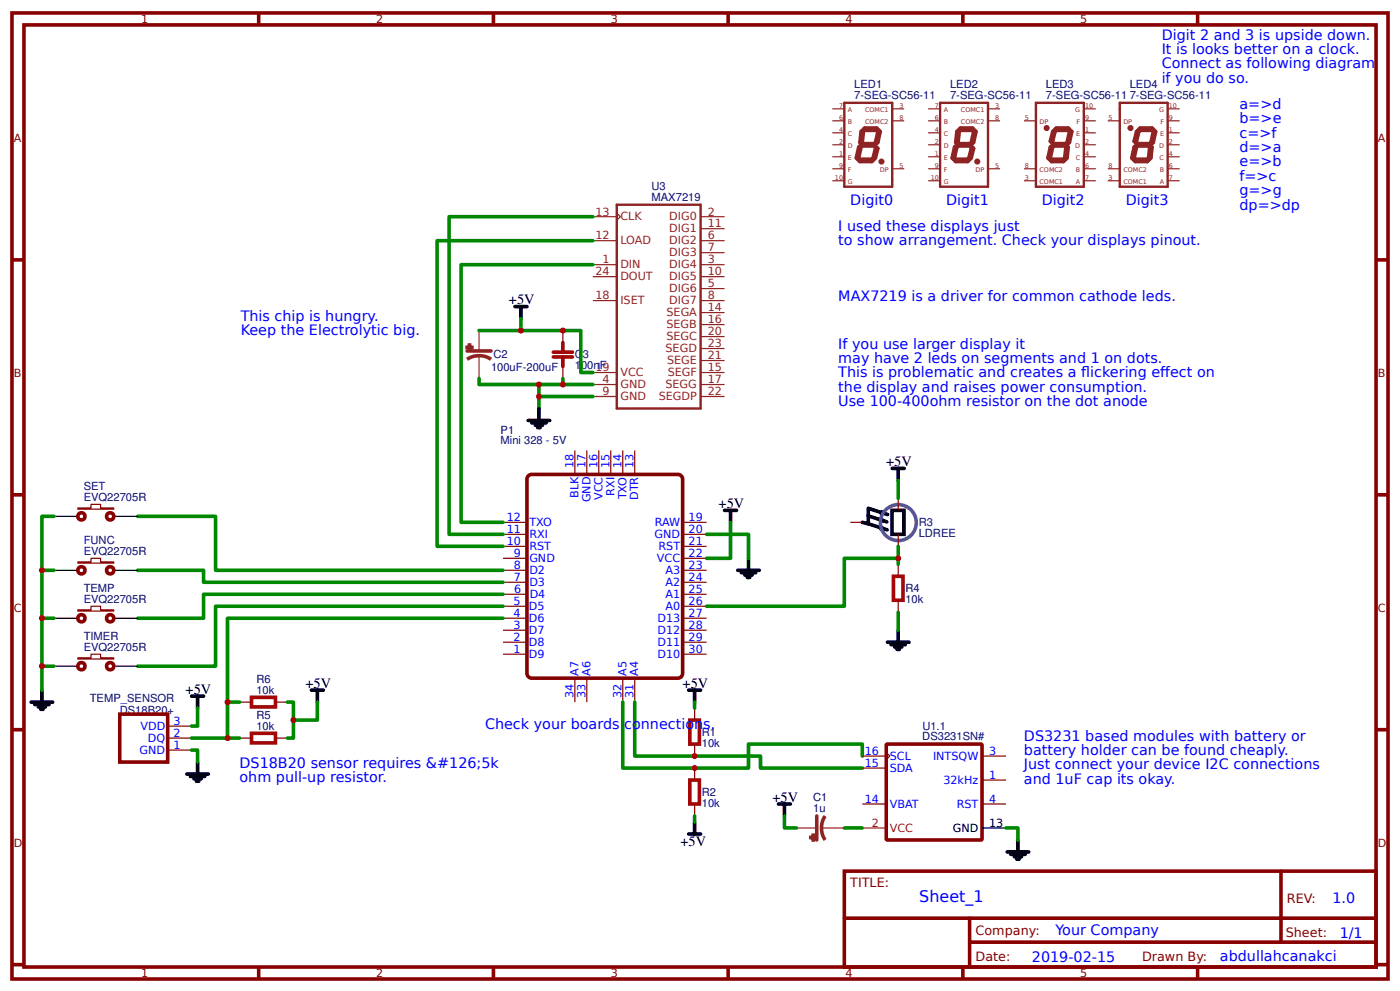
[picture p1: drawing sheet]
<svg xmlns="http://www.w3.org/2000/svg" width="309mm" height="219mm" viewBox="0 0 309 219" stroke-linecap="round" stroke-linejoin="round" font-family="sans-serif">
<g fill="none" stroke="#800" stroke-width=".79" stroke-linecap="butt">
<path d="M2.6 2.9h304.1v213.2h-304.1zM5.3 5.5h298.7v208h-298.7zM57.1 2.9v2.6M109 2.9v2.6M160.9 2.9v2.6M212.7 2.9v2.6M264.6 2.9v2.6M2.6 57.4h2.7M304 57.4h2.7M2.6 109.2h2.7M304 109.2h2.7M2.6 161.1h2.7"/>
<path d="M304 161.1h2.7M186.5 192.3h117.5v21.2h-117.5zM2.6 212.9h2.7M57.1 213.5v2.6M109 213.5v2.6M160.9 213.5v2.6M212.7 213.5v2.6M264.6 213.5v2.6M304 212.9h2.7"/>
</g>
<path d="M283 192.3v15.7M186.6 202.7h117.3M214.2 208h89.7M214.2 202.7v10.6" fill="none" stroke="#800" stroke-width=".79"/>
<path d="M116.6 105.2l.9-.5h32.3a1.06 1.06 0 0 1 1 1.1v42.8a1.06 1.06 0 0 1-1 1.1h-32.3a1.06 1.06 0 0 1-1.1-1.1v-42.8z" fill="#fff" stroke="#800000" stroke-width=".79" stroke-linecap="butt"/>
<g fill="none" stroke="#800" stroke-width=".26">
<path d="M124.4 73v2.6M124.4 80.9v2.7M127 99.4v5.3M129.6 99.4v5.3M132.3 99.4v5.3M134.9 99.4v5.3M137.6 99.4v5.3M140.2 99.4v5.3M17.2 112.1h2.9v-.8h2.1v.8h2.9v.3h-7.9zM111.1 118h5.3M111.1 115.3h5.3M150.8 118h5.3"/>
<path d="M150.8 115.3h5.3M187.9 115.3h2.6M198.4 110v2.7M198.4 118v2.6M17.2 124h2.9v-.8h2.1v.8h2.9v.3h-7.9zM17.2 134.6h2.9v-.8h2.1v.8h2.9v.3h-7.9zM111.1 139.1h5.3M111.1 136.5h5.3M111.1 133.8h5.3M111.1 131.2h5.3M111.1 128.5h5.3M111.1 125.9h5.3"/>
<path d="M111.1 123.2h5.3M111.1 120.6h5.3M150.8 139.1h5.3M150.8 136.5h5.3M150.8 133.8h5.3M150.8 131.2h5.3M150.8 128.5h5.3M150.8 125.9h5.3M150.8 123.2h5.3M150.8 120.6h5.3M198.4 124.6v2.6M198.4 132.5v2.6"/>
<path d="M17.2 145.2h2.9v-.8h2.1v.8h2.9v.3h-7.9zM52.9 155h2.7M60.9 155h2.6M111.1 144.4h5.3M111.1 141.8h5.3M127 149.7v5.3M129.6 149.7v5.3M137.6 149.7v5.3M140.2 149.7v5.3M150.8 144.4h5.3M150.8 141.8h5.3M153.5 156.3v2.7"/>
<path d="M37 165.6h5.3M37 162.9h5.3M37 160.3h5.3M52.9 162.9h2.7M60.9 162.9h2.6M153.5 164.3v2.6M153.5 169.5v2.7M153.5 177.5v2.6M190.5 166.9h5.3M190.5 177.5h5.3M190.5 169.5h5.3M195.8 166.1l.8 .8-.8 .8"/>
<path d="M217 172.2h5.2M217 166.9h5.2M217 177.5h5.2"/>
</g>
<g fill="none" stroke="#000" stroke-width=".79">
<path d="M113.8 67.7h2.6M115.1 67.7v2.6M116.7 92.8h4.7M117.5 93.3h3.1M118.3 93.9h1.6M118.8 94.4h.5M119.1 90.2v2.6M160.1 112.7h2.6M161.4 112.7v2.6M191.8 112.2v3.4l-1.3-.3M191.8 113.9l4.1 1.3M191.9 115.6l4.1 1.4"/>
<path d="M192 112.3l4.1 1.3M197.1 103.4h2.7M198.4 103.4v2.6M163 125.9h4.7M163.8 126.4h3.2M164.6 126.9h1.6M165.1 127.5h.5M165.4 123.2v2.7M198.4 139.1v2.7M6.9 155h4.7M7.7 155.5h3.1M8.5 156.1h1.6"/>
<path d="M9 156.6h.5M9.3 152.3v2.7M42.3 153.7h2.7M43.7 153.7v2.6M68.8 152.3h2.6M70.1 152.3v2.7M152.1 152.3h2.7M153.5 152.3v2.7M196.1 141.8h4.7M196.8 142.3h3.2M197.6 142.8h1.6M198.2 143.4h.5"/>
<path d="M41.3 170.9h4.7M42.1 171.4h3.1M42.9 171.9h1.5M43.4 172.5h.5M43.7 168.2v2.7M172 177.5h2.6M173.3 177.5v2.6M152.1 184.1h2.7M153.5 181.5v2.6M222.5 188.1h4.8M223.3 188.6h3.2M224.1 189.1h1.6"/>
<path d="M224.6 189.7h.6M224.9 185.4v2.7"/>
</g>
<path d="M197.4 127.2h2.1v5.3h-2.1zM55.6 153.9h5.3v2.2h-5.3zM152.4 159h2.1v5.3h-2.1zM55.6 161.9h5.3v2.1h-5.3zM152.4 172.2h2.1v5.3h-2.1z" fill="none" stroke="#a00000" stroke-width=".79" stroke-linecap="butt"/>
<g fill="none" stroke="#080" stroke-width=".79">
<path d="M131 58.4h-29.1v56.9h9.2M131 47.8h-31.8v70.2h11.9M131 53.1h-34.4v67.5h14.5M105.8 73h22.5v9.2h2.7M115.1 70.3v2.7M105.8 83.6v1.3h25.2M119.1 84.9v5.3M119.1 87.5h11.9M124.4 83.6v1.3M11.9 114h-2.6v38.3M30.4 114h17.2v11.9h63.5M156.1 118h9.3v5.2"/>
<path d="M161.4 115.3v7.9h-5.3M198.4 106v4M9.3 136.5h2.6M9.3 125.9h2.6M30.4 125.9h14.6v2.6h66.1M111.1 131.2h-66.1v5.3h-14.6M111.1 133.8h-63.5v13.3h-17.2M111.1 136.5h-60.8v26.4h-8M198.4 123.2h-11.9v10.6h-30.4M198.4 120.6v4M198.4 135.1v4M9.3 147.1h2.6"/>
<path d="M43.7 156.3v4h-1.4M50.3 155h2.6M63.5 155h1.3v7.9h-1.3M70.1 155v4h-5.3M137.6 155v14.5h27.8v-5.2h25.1v2.6M140.2 155v11.9h27.8v2.6h22.5M153.5 155v1.3M42.3 165.6h1.4v2.6M50.3 162.9h2.6M153.5 180.1v1.4M173.3 180.1v2.7h2.6M186.5 182.8h4"/>
<path d="M222.2 182.8h2.7v2.6"/>
</g>
<path d="M11.9 114h5.3M25.1 114h5.3M194.7 114.3l1.3 .9h-1.6zM194.7 116l1.3 .9h-1.6zM194.8 112.7l1.3 .9h-1.6zM11.9 125.9h5.3M11.9 136.5h5.3M25.1 125.9h5.3M25.1 136.5h5.3M11.9 147.1h5.3M25.1 147.1h5.3M217 182.8h5.2" fill="none" stroke="#000" stroke-width=".26"/>
<g fill="none" stroke="#800" stroke-width=".79" stroke-linecap="butt">
<path d="M26.5 157.6h10.5v10.6h-10.5zM195.8 164.4l.3-.1h20.7l.2 .2-.1 20.8-.2 .1h-20.8l-.1-.2z"/>
<circle cx="18" cy="114" r=".8"/>
<circle cx="24.3" cy="114" r=".8"/>
<circle cx="18" cy="136.5" r=".8"/>
<circle cx="18" cy="125.9" r=".8"/>
<circle cx="24.3" cy="136.5" r=".8"/>
<circle cx="24.3" cy="125.9" r=".8"/>
<circle cx="18" cy="147.1" r=".8"/>
<circle cx="24.3" cy="147.1" r=".8"/>
</g>
<path d="M197.1 112.7h2.6v5.3h-2.6z" fill="none" stroke="#000" stroke-width=".79" stroke-linecap="butt"/>
<circle cx="198.5" cy="115.4" r="4" fill="none" stroke="#666" stroke-width=".79" stroke-linecap="butt"/>
<path d="M190.5 182.8h5.3" fill="none" stroke="#f00" stroke-width=".26"/>
<g fill="none" stroke="#8d2323" stroke-width=".26">
<path d="M183.9 37.3h2.6M183.9 32h2.6M183.9 26.7h2.6M183.9 24h2.6M183.9 29.3h2.6M183.9 34.6h2.6M183.9 39.9h2.6M197.1 37.3h2.7M197.1 26.7h2.7M197.1 24h2.7M205.1 37.3h2.6M205.1 32h2.6"/>
<path d="M205.1 26.7h2.6M205.1 24h2.6M205.1 29.3h2.6M205.1 34.6h2.6M205.1 39.9h2.6M218.3 37.3h2.6M218.3 26.7h2.6M218.3 24h2.6M226.2 37.3h2.7M226.2 26.7h2.7M226.2 39.9h2.7M239.4 37.3h2.7"/>
<path d="M239.4 32h2.7M239.4 26.7h2.7M239.4 24h2.7M239.4 29.3h2.7M239.4 34.6h2.7M239.4 39.9h2.7M244.7 37.3h2.7M244.7 26.7h2.7M244.7 39.9h2.7M258 37.3h2.6M258 32h2.6M258 26.7h2.6"/>
<path d="M258 24h2.6M258 29.3h2.6M258 34.6h2.6M258 39.9h2.6M131 53.1h5.3M131 58.4h5.3M131 47.8h5.3M136.3 47l.8 .8-.8 .8M154.8 53.1h5.3M154.8 55.8h5.3M154.8 58.4h5.3M154.8 50.5h5.3"/>
<path d="M154.8 47.8h5.3M105.8 73v4.5M105.8 78.5v5.1M131 61.1h5.3M131 66.4h5.3M154.8 61.1h5.3M154.8 63.7h5.3M154.8 66.4h5.3M154.8 69h5.3M154.8 71.6h5.3M154.8 74.3h5.3M154.8 76.9h5.3"/>
<path d="M154.8 79.6h5.3M131 82.2h5.3M131 84.9h5.3M131 87.5h5.3M154.8 82.2h5.3M154.8 84.9h5.3M154.8 87.5h5.3M175.9 182.8h4.5M181.5 182.8h5"/>
</g>
<g fill="none" stroke="#8d2323" stroke-width=".79">
<path d="M190 35.1h2.6l.3 .3-.3 .3h-2.6l-.3-.3zM190 32.2l.2 .3-.5 2.4-.3 .2-.2-.2 .5-2.4zM190.2 32l.6-.3h2.3l.3 .3-.3 .2h-2.6zM190.5 28.8l.3 .3-.3 2.3-.3 .3-.2-.3 .2-2.3zM191 28.3h2.7l.2 .2-.2 .3h-2.7l-.2-.3zM193.4 32.8l.3-.3 .2 .3-.5 2.1-.3 .2-.2-.2zM193.9 29.1l.3-.3 .3 .3-.6 2.3-.2 .3-.3-.3zM194.7 35.7h.3M210.9 35.4l.2-.3h2.7l.2 .3-.2 .3h-2.7zM211.1 32.2l.3 .3-.5 2.4-.3 .2-.3-.2 .6-2.4zM211.4 32l.5-.3h2.4l.3 .3-.3 .2h-2.6zM211.4 29.1l.3-.3 .2 .3-.2 2.3-.3 .3-.3-.3z"/>
<path d="M211.9 28.5l.3-.2h2.6l.3 .2-.3 .3h-2.6zM214.6 32.8l.2-.3 .3 .3-.5 2.1-.3 .2-.3-.2zM215.4 28.8l.2 .3-.5 2.3-.3 .3-.2-.3 .5-2.3zM215.9 35.7h.3M231 28.3h.2M232 35.4l.3-.3h2.6l.3 .3-.3 .3h-2.6zM232 32.5l.3-.3 .3 .3-.6 2.4-.2 .2-.3-.2zM232.6 32l.2-.3h2.7l.2 .3-.5 .2h-2.4zM232.6 29.1l.2-.3 .3 .3-.5 2.1-.3 .2-.3-.2zM233.1 28.5l.3-.2h2.6l.3 .2-.3 .3h-2.6zM235.5 32.5l.2-.3 .3 .3-.3 2.4-.2 .2-.3-.2zM236.3 29.1l.2-.3 .3 .3-.5 2.3-.3 .3-.3-.3z"/>
<path d="M249.5 28.3h.3M250.6 35.4l.2-.3h2.7l.2 .3-.2 .3h-2.7zM250.6 32.5l.2-.3 .3 .3-.5 2.4-.3 .2-.3-.2zM251.1 29.1l.3-.3 .2 .3-.5 2.1-.3 .2-.2-.2zM251.4 31.7h2.6l.3 .3-.6 .2h-2.3l-.3-.2zM251.6 28.5l.3-.2h2.6l.3 .2-.3 .3h-2.6zM254 32.5l.3-.3 .2 .3-.2 2.4-.3 .2-.3-.2zM254.8 29.1l.3-.3 .2 .3-.5 2.3-.3 .3-.2-.3zM103.2 77.5h5.3M180.4 180.1v5.3"/>
</g>
<g fill="none" stroke="#8d2323" stroke-width=".79" stroke-linecap="butt">
<path d="M103.2 79.3a4.8 4.8 0 0 1 5.3 0M182.3 180.1a4.8 4.8 0 0 0 0 5.3"/>
<circle cx="194.7" cy="35.7" r=".26"/>
<circle cx="215.9" cy="35.7" r=".26"/>
<circle cx="231.2" cy="28.3" r=".26"/>
<circle cx="249.8" cy="28.3" r=".26"/>
</g>
<g fill="#8d2323" stroke="#8d2323" stroke-width=".79" stroke-linecap="butt">
<path d="M179.7 184.4v1z"/>
<path d="M179.1 184.9h1.1z"/>
<path d="M103.2 76.7h1z"/>
<path d="M103.7 76.1v1.1z"/>
</g>
<g fill="none" stroke="#8d2323" stroke-width=".53">
<path d="M186.5 22.7h10.6v18.5h-10.6zM190 35.4h2.6M190 32.5l-.6 2.4M190.5 29.1l-.3 2.3M190.5 32h2.6M191 28.5h2.7M193.7 32.8l-.6 2.1M194.2 29.1l-.5 2.3M207.7 22.7h10.6v18.5h-10.6zM211.1 35.4h2.7M211.1 32.5l-.5 2.4M211.7 32h2.6"/>
<path d="M211.7 29.1l-.3 2.3M212.2 28.5h2.6M214.8 32.8l-.5 2.1M215.4 29.1l-.6 2.3M228.9 22.7h10.5v18.5h-10.5zM232.3 35.4h2.6M232.3 32.5l-.5 2.4M232.8 32h2.7M232.8 29.1l-.5 2.1M233.4 28.5h2.6M235.7 32.5l-.2 2.4M236.5 29.1l-.5 2.3"/>
<path d="M247.4 22.7h10.6v18.5h-10.6zM250.8 35.4h2.7M250.8 32.5l-.5 2.4M251.4 32h2.6M251.4 29.1l-.6 2.1M251.9 28.5h2.6M254.3 32.5l-.3 2.4M255.1 29.1l-.6 2.3M136.3 45.2h18.5v45h-18.5z"/>
</g>
<path d="M122.2 78.8h4.3M122.2 77.7h4.3M124.4 75.6v2.1M124.4 78.8v2.1" fill="none" stroke="#a00000" stroke-width=".79"/>
<g fill="#c00">
<circle cx="50.3" cy="162.9" r=".66"/>
<circle cx="64.8" cy="159" r=".66"/>
<circle cx="119.1" cy="84.9" r=".66"/>
<circle cx="9.3" cy="136.5" r=".66"/>
<circle cx="153.5" cy="166.9" r=".66"/>
<circle cx="153.5" cy="169.5" r=".66"/>
<circle cx="9.3" cy="147.1" r=".66"/>
<circle cx="9.3" cy="125.9" r=".66"/>
<circle cx="198.4" cy="123.2" r=".66"/>
<circle cx="124.4" cy="73" r=".66"/>
<circle cx="115.1" cy="73" r=".66"/>
<circle cx="124.4" cy="84.9" r=".66"/>
<circle cx="119.1" cy="87.5" r=".66"/>
<circle cx="50.3" cy="155" r=".66"/>
</g>
<text font-size="3.5" fill="#00f" x="203.1" y="199.1">Sheet_1</text>
<g font-size="3.2" fill="#00f">
<text x="256.6" y="8.7">Digit 2 and 3 is upside down.</text>
<text x="256.6" y="11.9">It is looks better on a clock.</text>
<text x="256.6" y="15.1">Connect as following diagram</text>
<text x="256.6" y="18.2">if you do so.</text>
<text x="273.8" y="24">a=&gt;d</text>
<text x="273.8" y="27.2">b=&gt;e</text>
<text x="273.8" y="30.4">c=&gt;f</text>
<text x="273.8" y="33.5">d=&gt;a</text>
<text x="273.8" y="36.7">e=&gt;b</text>
<text x="273.8" y="39.9">f=&gt;c</text>
<text x="187.9" y="45.2">Digit0</text>
<text x="209" y="45.2">Digit1</text>
<text x="230.2" y="45.2">Digit2</text>
<text x="248.7" y="45.2">Digit3</text>
<text x="273.8" y="43.1">g=&gt;g</text>
<text x="273.8" y="46.2">dp=&gt;dp</text>
<text x="185.2" y="51">I used these displays just</text>
<text x="185.2" y="54.2">to show arrangement. Check your displays pinout.</text>
<text x="53.2" y="70.9">This chip is hungry.</text>
<text x="185.2" y="66.4">MAX7219 is a driver for common cathode leds.</text>
<text x="53.2" y="74">Keep the Electrolytic big.</text>
<text x="185.2" y="76.9">If you use larger display it</text>
<text x="185.2" y="80.1">may have 2 leds on segments and 1 on dots.</text>
<text x="185.2" y="83.3">This is problematic and creates a fickering efect on</text>
<text x="238.9" y="83.3">l</text>
<text x="256.3" y="83.3">f</text>
<text x="185.2" y="86.5">the display and raises power consumption.</text>
<text x="185.2" y="89.6">Use 100-400ohm resistor on the dot anode</text>
<text x="107.2" y="160.8">Check your boards connections.</text>
<text x="226.2" y="163.5">DS3231 based modules with battery or</text>
<text x="226.2" y="166.7">battery holder can be found cheaply.</text>
<text x="52.9" y="169.5">DS18B20 sensor requires &amp;#126;5k</text>
<text x="52.9" y="172.7">ohm pull-up resistor.</text>
<text x="226.2" y="169.9">Just connect your device I2C connections</text>
<text x="226.2" y="173">and 1uF cap its okay.</text>
<text x="294.4" y="199.2">1.0</text>
<text x="233.2" y="206.4">Your Company</text>
<text x="296" y="207">1/1</text>
<text x="228" y="212.3">2019-02-15</text>
<text x="269.5" y="212.2">abdullahcanakci</text>
</g>
<g font-size="3.2">
<text x="112.4" y="67.2">+5V</text>
<text x="195.8" y="102.9">+5V</text>
<text x="158.7" y="112.1">+5V</text>
<text x="41" y="153.1">+5V</text>
<text x="67.5" y="151.8">+5V</text>
<text x="150.8" y="151.8">+5V</text>
<text x="170.7" y="177">+5V</text>
<text x="150.3" y="186.7">+5V</text>
</g>
<g font-size="2.8" fill="#800">
<text x="187.9" y="195.7">TITLE:</text>
<text x="284.3" y="199.2">REV:</text>
<text x="215.5" y="206.4">Company:</text>
<text x="284.1" y="206.9">Sheet:</text>
<text x="215.5" y="212.1">Date:</text>
<text x="252.3" y="212.2">Drawn By:</text>
</g>
<g font-size="2.5" fill="#800">
<text x="31.2" y="5.1">1</text>
<text x="83.1" y="5.1">2</text>
<text x="134.9" y="5.1">3</text>
<text x="186.8" y="5.1">4</text>
<text x="238.7" y="5.1">5</text>
<text x="3" y="31.4">A</text>
<text x="304.4" y="31.4">A</text>
<text x="3" y="83.3">B</text>
<text x="304.4" y="83.3">B</text>
<text x="3" y="135.1">C</text>
<text x="304.4" y="135.1">C</text>
<text x="3" y="187">D</text>
<text x="304.4" y="187">D</text>
<text x="31.2" y="215.7">1</text>
<text x="83.1" y="215.7">2</text>
<text x="134.9" y="215.7">3</text>
<text x="186.8" y="215.7">4</text>
<text x="238.7" y="215.7">5</text>
</g>
<g font-size="2.5" fill="#000080">
<text x="188.7" y="21.9">7-SEG-SC56-11</text>
<text x="188.7" y="19.5">LED1</text>
<text x="209.9" y="21.9">7-SEG-SC56-11</text>
<text x="209.9" y="19.5">LED2</text>
<text x="231.1" y="21.9">7-SEG-SC56-11</text>
<text x="231.1" y="19.5">LED3</text>
<text x="249.6" y="21.9">7-SEG-SC56-11</text>
<text x="249.6" y="19.5">LED4</text>
<text x="143.9" y="42">U3</text>
<text x="143.9" y="44.4">MAX7219</text>
<text x="108.5" y="81.8">100uF-200uF</text>
<text x="109" y="79.1">C2</text>
<text x="127" y="81.5">100nF</text>
<text x="127" y="79.1">C3</text>
<text x="110.6" y="95.9">P1</text>
<text x="110.6" y="98.1">Mini 328 - 5V</text>
<text x="18.5" y="110.5">EVQ22705R</text>
<text x="18.5" y="108.2">SET</text>
<text x="203" y="118.5">LDREE</text>
<text x="203" y="116.1">R3</text>
<text x="18.5" y="122.4">EVQ22705R</text>
<text x="18.5" y="120.1">FUNC</text>
<text x="18.5" y="130.7">TEMP</text>
<text x="200" y="130.7">R4</text>
<text x="18.5" y="133">EVQ22705R</text>
<text x="200" y="133.1">10k</text>
<text x="18.5" y="143.6">EVQ22705R</text>
<text x="18.5" y="141.2">TIMER</text>
<text x="19.8" y="154.9">TEMP_SENSOR</text>
<text x="56.6" y="153.1">10k</text>
<text x="56.6" y="150.7">R6</text>
<text x="26.5" y="157.5">DS18B20+</text>
<text x="56.6" y="161.1">10k</text>
<text x="56.6" y="158.7">R5</text>
<text x="203.8" y="161.1">U1.1</text>
<text x="155" y="164.8">10k</text>
<text x="155" y="162.5">R1</text>
<text x="203.8" y="163.5">DS3231SN#</text>
<text x="155" y="178.1">10k</text>
<text x="155" y="175.7">R2</text>
<text x="179.7" y="179.3">1u</text>
<text x="179.7" y="176.9">C1</text>
</g>
<g font-size="2.5" fill="#8d2323">
<text x="131.5" y="47.6">13</text>
<text x="156.4" y="47.6">2</text>
<text x="131.5" y="52.9">12</text>
<text x="137.1" y="53.9">LOAD</text>
<text x="137.1" y="48.6">CLK</text>
<text x="147.9" y="53.9">DIG2</text>
<text x="147.9" y="51.3">DIG1</text>
<text x="147.9" y="48.6">DIG0</text>
<text x="156.4" y="52.9">6</text>
<text x="156.4" y="50.2">11</text>
<text x="133.1" y="58.2">1</text>
<text x="137.1" y="59.2">DIN</text>
<text x="147.9" y="56.6">DIG3</text>
<text x="147.9" y="59.2">DIG4</text>
<text x="156.4" y="55.5">7</text>
<text x="156.4" y="58.2">3</text>
<text x="131.5" y="60.8">24</text>
<text x="137.1" y="61.9">DOUT</text>
<text x="147.9" y="61.9">DIG5</text>
<text x="147.9" y="64.5">DIG6</text>
<text x="156.4" y="60.8">10</text>
<text x="156.4" y="63.4">5</text>
<text x="131.5" y="66.1">18</text>
<text x="137.1" y="67.2">ISET</text>
<text x="147.3" y="69.8">SEGA</text>
<text x="147.9" y="67.2">DIG7</text>
<text x="156.4" y="66.1">8</text>
<text x="156.4" y="68.7">14</text>
<text x="156.4" y="71.4">16</text>
<text x="147" y="77.7">SEGD</text>
<text x="147.2" y="75.1">SEGC</text>
<text x="147.2" y="72.4">SEGB</text>
<text x="156.4" y="74">20</text>
<text x="156.4" y="76.7">23</text>
<text x="131.5" y="82">19</text>
<text x="137.1" y="83">VCC</text>
<text x="147.4" y="80.4">SEGE</text>
<text x="147.5" y="83">SEGF</text>
<text x="156.4" y="79.3">21</text>
<text x="156.4" y="82">15</text>
<text x="133.1" y="87.3">9</text>
<text x="133.1" y="84.6">4</text>
<text x="137.1" y="88.3">GND</text>
<text x="137.1" y="85.7">GND</text>
<text x="145.6" y="88.3">SEGDP</text>
<text x="147" y="85.7">SEGG</text>
<text x="156.4" y="84.6">17</text>
<text x="156.4" y="87.3">22</text>
</g>
<g font-size="2.5" fill="#00f">
<text x="126.7" y="103.4" transform="rotate(-90 126.7 103.4)">18</text>
<text x="129.4" y="103.4" transform="rotate(-90 129.4 103.4)">17</text>
<text x="132" y="103.4" transform="rotate(-90 132 103.4)">16</text>
<text x="134.7" y="103.4" transform="rotate(-90 134.7 103.4)">15</text>
<text x="137.3" y="103.4" transform="rotate(-90 137.3 103.4)">14</text>
<text x="140" y="103.4" transform="rotate(-90 140 103.4)">13</text>
<text x="127.8" y="109.9" transform="rotate(-90 127.8 109.9)">BLK</text>
<text x="130.4" y="110.9" transform="rotate(-90 130.4 110.9)">GND</text>
<text x="133.1" y="110.4" transform="rotate(-90 133.1 110.4)">VCC</text>
<text x="135.7" y="109.4" transform="rotate(-90 135.7 109.4)">RXI</text>
<text x="138.4" y="110.2" transform="rotate(-90 138.4 110.2)">TXO</text>
<text x="141" y="110.4" transform="rotate(-90 141 110.4)">DTR</text>
<text x="111.9" y="117.7">11</text>
<text x="111.9" y="115">12</text>
<text x="116.9" y="118.7">RXI</text>
<text x="116.9" y="116.1">TXO</text>
<text x="144.6" y="118.7">GND</text>
<text x="144.7" y="116.1">RAW</text>
<text x="152.1" y="115">19</text>
<text x="152.1" y="117.7">20</text>
<text x="111.9" y="120.3">10</text>
<text x="113.5" y="125.6">8</text>
<text x="113.5" y="123">9</text>
<text x="116.9" y="124">GND</text>
<text x="116.9" y="121.4">RST</text>
<text x="145.1" y="124">VCC</text>
<text x="145.5" y="121.4">RST</text>
<text x="152.1" y="120.3">21</text>
<text x="152.1" y="123">22</text>
<text x="152.1" y="125.6">23</text>
<text x="113.5" y="128.3">7</text>
<text x="113.6" y="130.9">6</text>
<text x="116.9" y="129.3">D3</text>
<text x="116.9" y="126.7">D2</text>
<text x="117" y="131.9">D4</text>
<text x="147" y="126.7">A3</text>
<text x="147" y="129.3">A2</text>
<text x="147" y="132">A1</text>
<text x="152.1" y="128.3">24</text>
<text x="152.1" y="130.9">25</text>
<text x="113.4" y="136.2">4</text>
<text x="113.4" y="133.6">5</text>
<text x="116.8" y="137.2">D6</text>
<text x="116.9" y="134.6">D5</text>
<text x="145.2" y="137.3">D13</text>
<text x="147" y="134.6">A0</text>
<text x="152.1" y="133.6">26</text>
<text x="152.1" y="136.2">27</text>
<text x="113.4" y="141.5">2</text>
<text x="113.4" y="138.8">3</text>
<text x="116.8" y="142.5">D8</text>
<text x="116.8" y="139.9">D7</text>
<text x="145.2" y="139.9">D12</text>
<text x="145.2" y="142.6">D11</text>
<text x="152.1" y="138.9">28</text>
<text x="152.1" y="141.5">29</text>
<text x="113.4" y="144.1">1</text>
<text x="116.8" y="145.2">D9</text>
<text x="127.8" y="149.2" transform="rotate(-90 127.8 149.2)">A7</text>
<text x="130.4" y="149.2" transform="rotate(-90 130.4 149.2)">A6</text>
<text x="138.4" y="149.2" transform="rotate(-90 138.4 149.2)">A5</text>
<text x="141" y="149.2" transform="rotate(-90 141 149.2)">A4</text>
<text x="145.2" y="145.2">D10</text>
<text x="152.1" y="144.1">30</text>
<text x="126.7" y="154.2" transform="rotate(-90 126.7 154.2)">34</text>
<text x="129.4" y="154.2" transform="rotate(-90 129.4 154.2)">33</text>
<text x="137.3" y="154.2" transform="rotate(-90 137.3 154.2)">32</text>
<text x="140" y="154.2" transform="rotate(-90 140 154.2)">31</text>
<text x="31" y="161.1">VDD</text>
<text x="38.4" y="160">3</text>
<text x="30.9" y="166.4">GND</text>
<text x="32.7" y="163.7">DQ</text>
<text x="38.4" y="165.3">1</text>
<text x="38.4" y="162.7">2</text>
<text x="191.1" y="166.6">16</text>
<text x="196.6" y="167.7">SCL</text>
<text x="206.1" y="167.7">INTSQW</text>
<text x="218.5" y="166.6">3</text>
<text x="191.1" y="169.3">15</text>
<text x="196.6" y="170.3">SDA</text>
<text x="208.4" y="173">32kHz</text>
<text x="218.5" y="171.9">1</text>
<text x="191.1" y="177.2">14</text>
<text x="196.6" y="178.3">VBAT</text>
<text x="211.4" y="178.3">RST</text>
<text x="218.5" y="177.2">4</text>
</g>
<g font-size="2.5" fill="#f00">
<text x="192.6" y="182.5">2</text>
<text x="196.6" y="183.6">VCC</text>
</g>
<g font-size="2.5">
<text x="210.5" y="183.6">GND</text>
<text x="218.5" y="182.5">13</text>
</g>
<g font-size="1.4" fill="#8d2323">
<text x="185.4" y="23.8">7</text>
<text x="198.7" y="23.8">3</text>
<text x="206.5" y="23.8">7</text>
<text x="219.9" y="23.8">3</text>
<text x="239.7" y="23.8">10</text>
<text x="258.2" y="23.8">10</text>
<text x="185.4" y="26.4">6</text>
<text x="185.4" y="29.1">4</text>
<text x="187.3" y="27.5">B</text>
<text x="187.3" y="24.8">A</text>
<text x="191.1" y="24.8">COMC1</text>
<text x="191.1" y="27.5">COMC2</text>
<text x="198.7" y="26.4">8</text>
<text x="206.5" y="26.4">6</text>
<text x="206.5" y="29.1">4</text>
<text x="208.5" y="27.5">B</text>
<text x="208.5" y="24.8">A</text>
<text x="212.3" y="24.8">COMC1</text>
<text x="212.3" y="27.5">COMC2</text>
<text x="219.9" y="26.4">8</text>
<text x="226.4" y="26.4">5</text>
<text x="229.7" y="27.5">DP</text>
<text x="237.6" y="24.8">G</text>
<text x="237.8" y="27.5">F</text>
<text x="239.7" y="26.4">9</text>
<text x="239.7" y="29.1">1</text>
<text x="244.9" y="26.4">5</text>
<text x="248.2" y="27.5">DP</text>
<text x="256.1" y="24.8">G</text>
<text x="256.4" y="27.5">F</text>
<text x="258.2" y="26.4">9</text>
<text x="258.2" y="29.1">1</text>
<text x="185.4" y="31.7">2</text>
<text x="185.4" y="34.3">1</text>
<text x="187.3" y="32.8">D</text>
<text x="187.3" y="30.1">C</text>
<text x="187.3" y="35.4">E</text>
<text x="206.5" y="31.7">2</text>
<text x="206.5" y="34.3">1</text>
<text x="208.5" y="32.8">D</text>
<text x="208.5" y="30.1">C</text>
<text x="208.5" y="35.4">E</text>
<text x="237.6" y="32.8">D</text>
<text x="237.7" y="35.4">C</text>
<text x="237.8" y="30.1">E</text>
<text x="239.7" y="31.7">2</text>
<text x="239.7" y="34.3">4</text>
<text x="256.1" y="32.8">D</text>
<text x="256.2" y="35.4">C</text>
<text x="256.3" y="30.1">E</text>
<text x="258.2" y="31.7">2</text>
<text x="258.2" y="34.3">4</text>
<text x="184.5" y="39.6">10</text>
<text x="185.4" y="37">9</text>
<text x="187.3" y="38">F</text>
<text x="187.3" y="40.7">G</text>
<text x="194.4" y="38">DP</text>
<text x="198.7" y="37">5</text>
<text x="205.6" y="39.6">10</text>
<text x="206.5" y="37">9</text>
<text x="208.5" y="38">F</text>
<text x="208.5" y="40.7">G</text>
<text x="215.5" y="38">DP</text>
<text x="219.9" y="37">5</text>
<text x="226.4" y="39.6">3</text>
<text x="226.4" y="37">8</text>
<text x="229.7" y="40.7">COMC1</text>
<text x="229.7" y="38">COMC2</text>
<text x="237.7" y="38">B</text>
<text x="237.7" y="40.7">A</text>
<text x="239.7" y="37">6</text>
<text x="239.7" y="39.6">7</text>
<text x="244.9" y="39.6">3</text>
<text x="244.9" y="37">8</text>
<text x="248.2" y="40.7">COMC1</text>
<text x="248.2" y="38">COMC2</text>
<text x="256.2" y="38">B</text>
<text x="256.2" y="40.7">A</text>
<text x="258.2" y="37">6</text>
<text x="258.2" y="39.6">7</text>
</g>
</svg>
